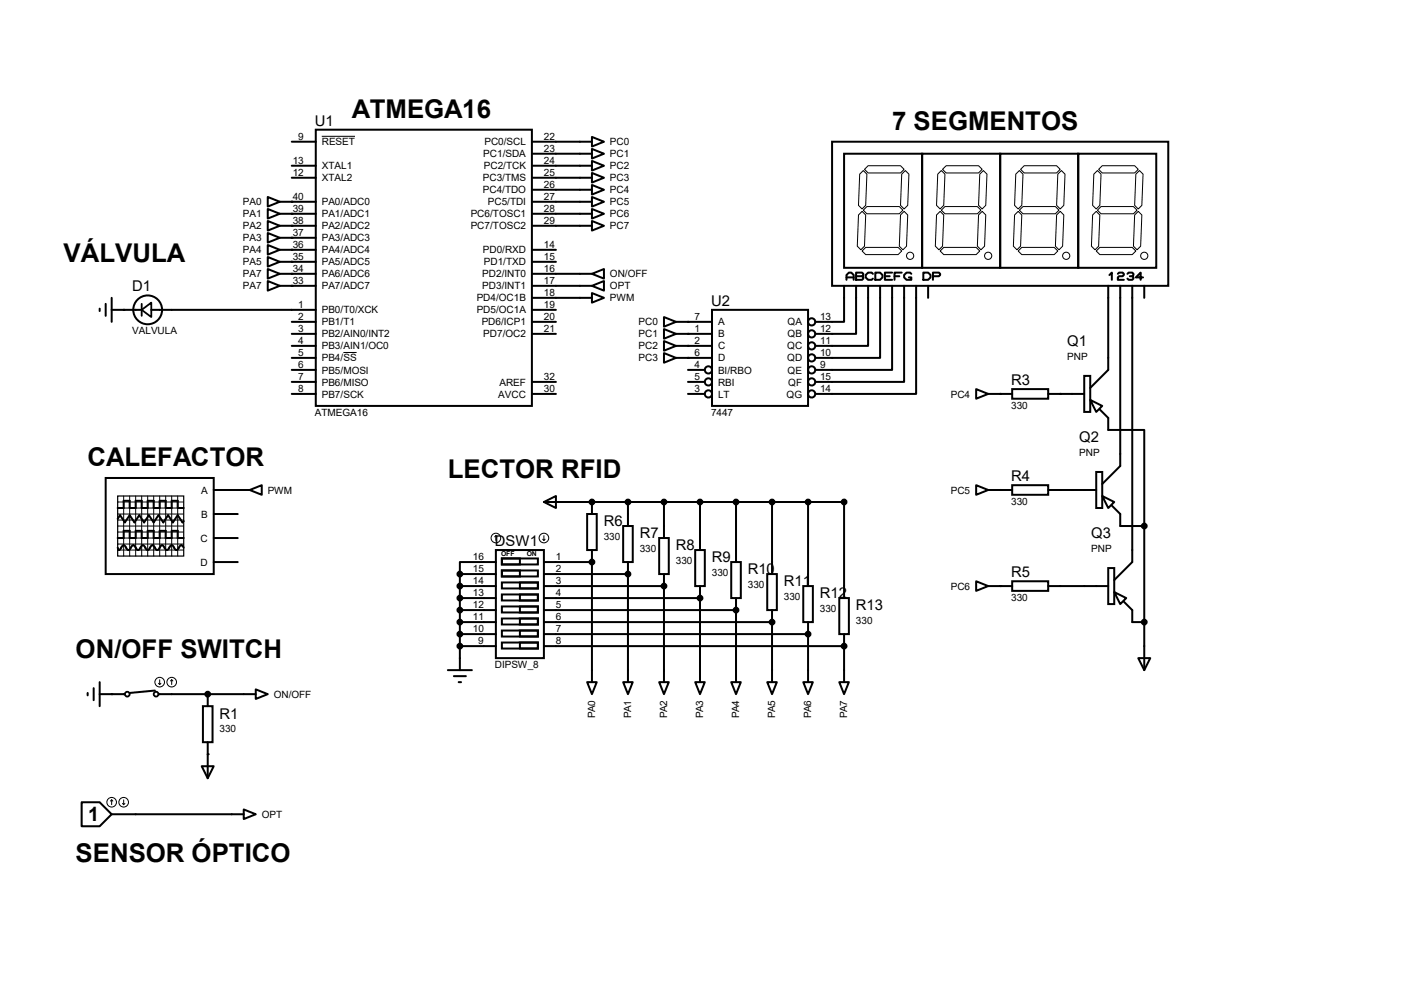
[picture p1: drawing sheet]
<svg xmlns="http://www.w3.org/2000/svg" width="297mm" height="210mm" viewBox="0 0 297 210" stroke-linecap="round" stroke-linejoin="round" font-family="sans-serif">
<g fill="none" stroke="#000" stroke-width=".42">
<path d="M61.7 30h5.1M61.7 35.1h5.1M61.7 37.6h5.1M66.8 27.4h45.7v58.5h-45.7zM112.5 30h12.7M112.5 32.5h12.7M112.5 35.1h12.7M112.5 37.6h12.7M125.2 29l2.6 1-2.6 1zM125.2 31.5l2.6 1-2.6 1zM125.2 34l2.6 1.1-2.6 1zM125.2 36.6l2.6 1-2.6 1z"/>
<path d="M125.2 39.1l2.6 1-2.6 1zM176 30h71.1v30.5h-71.1zM178.6 32.5h16.5v24.1h-16.5zM195.1 32.5h16.5v24.1h-16.5zM211.6 32.5h16.5v24.1h-16.5zM228.1 32.5h16.5v24.1h-16.5zM56.6 41.7l2.6 1-2.6 1zM56.6 44.2l2.6 1-2.6 1zM56.6 46.7l2.6 1.1-2.6 1zM56.6 49.3l2.6 1-2.6 1zM56.6 51.8l2.6 1-2.6 1zM56.6 54.4l2.6 1-2.6 1z"/>
<path d="M56.6 56.9l2.6 1-2.6 1zM56.6 59.4l2.6 1.1-2.6 1zM59.2 57.9h7.6M59.2 42.7h7.6M59.2 45.2h7.6M59.2 47.8h7.6M59.2 50.3h7.6M59.2 52.8h7.6M59.2 55.4h7.6M112.5 57.9h12.7M112.5 40.1h12.7M112.5 42.7h12.7"/>
<path d="M112.5 45.2h12.7M112.5 47.8h12.7M112.5 52.8h5.1M112.5 55.4h5.1M125.2 57.9l2.6-1v2zM125.2 41.7l2.6 1-2.6 1zM125.2 44.2l2.6 1-2.6 1zM125.2 46.7l2.6 1.1-2.6 1zM179.1 59.2v-1l.5-.5h.5l.5 .5v1M179.1 58.7h1.5M181.1 58.4h1.3M181.1 57.7h1.3l.2 .2v.3l-.2 .2 .2 .3v.2l-.2 .3h-1.3z"/>
<path d="M184.7 57.9l-.3-.2h-.8l-.5 .5v.5l.5 .5h.8l.3-.3M185.2 57.7h1l.5 .5v.5l-.5 .5h-1zM187.2 58.4h1M188.7 57.7h-1.5v1.5h1.5M189.2 58.4h1M190.8 57.7h-1.6v1.5M192.8 57.9l-.3-.2h-.7l-.5 .5v.5l.5 .5h1v-.5h-.5M195.3 57.7h1l.5 .5v.5l-.5 .5h-1zM197.4 58.4h1.2l.3-.2v-.3l-.3-.2h-1.2v1.5M234.7 58.2l.5-.5v1.5M236.5 57.9l.2-.2h.8l.2 .2v.3l-.2 .2h-.8l-.2 .3v.5h1.2M238.5 57.9l.3-.2h.7l.3 .2v.3l-.3 .2 .3 .3v.2l-.3 .3h-.7l-.3-.3"/>
<path d="M239 58.4h.5M241.8 58.7h-1.5l1-1v1.5M21.1 65.3v.5M22.4 64.3v2.5M23.6 65.5h6.4M23.6 63v5.1M32 65.5h34.8M59.2 60.5h7.6M61.7 68.1h5.1M61.7 70.6h5.1M61.7 73.2h5.1M61.7 75.7h5.1"/>
<path d="M61.7 78.2h5.1M112.5 60.5h12.7M112.5 63h12.7M112.5 65.5h5.1M112.5 68.1h5.1M112.5 70.6h5.1M125.2 60.5l2.6-1.1v2.1zM125.2 62l2.6 1-2.6 1zM140.5 67.1l2.5 1-2.5 1zM140.5 69.6l2.5 1-2.5 1zM140.5 72.1l2.5 1.1-2.5 1zM140.5 74.7l2.5 1-2.5 1z"/>
<path d="M143 68.1h7.6M143 70.6h7.6M143 73.2h7.6M143 75.7h7.6M145.5 78.2h3.6M150.6 65.5h20.3v20.4h-20.3zM178.6 60.5v7.6h-6.1M181.1 60.5v10.1h-8.6M183.6 60.5v12.7h-11.1M186.2 60.5v15.2h-13.7M188.7 60.5v17.7h-16.2M191.3 60.5v20.3h-18.8"/>
<path d="M193.8 60.5v22.8h-21.3M196.3 60.5v2.5M229.4 79.5h1.2v7.6h-1.2zM234.4 60.5v17.7l-3.8 3.8M237 60.5v38.1l-3.8 3.8M239.5 60.5v58.4l-3.8 3.8M242.1 60.5v2.5M61.7 80.8h5.1M61.7 83.3h5.1M112.5 80.8h5.1M112.5 83.3h5.1M145.5 80.8h3.6"/>
<path d="M145.5 83.3h3.6M206.5 82.3l2.5 1-2.5 1zM209 83.3h5.1M214.1 82.3h7.6v2h-7.6zM221.7 83.3h7.7M230.6 84.6l2.6 1.3-1.3 1.2zM231.9 99.8h1.3v7.6h-1.3zM232.7 86.6l1.7 1.8v2.5h7.7v20.4M22.4 101.1h22.8v20.3h-22.8zM24.9 115.8l.2 .5 1.1-1 1 1 1-1 1 1 1-1 1 1 1.1-1 1 1 1-1 1 1 1-1 1 1 1.1-1 .5 .5M24.9 107.4h1.3v-1.5h1.2v1.5h1.3v-1.5h1.3v1.5h1.2v-1.5h1.3v1.5h1.3v-1.5h1.3v1.5h1.2v-1.5h1.3v1.5h1.3M24.9 113.8h1.3v-1.5h1.2v1.5h1.3v-1.5h1.3v1.5h1.2v-1.5h1.3v1.5h1.3v-1.5h1.3v1.5h1.2v-1.5h1.3v1.5h1.3"/>
<path d="M24.9 109.7l.5-.7 1 1.5 1-1.5 1 1.5 1.1-1.5 1 1.5 1-1.5 1 1.5 1-1.5 1 1.5 1.1-1.5 1 1.5 1-1.5 1 1.5 .3-.3M45.2 103.6h7.6M45.2 118.9h5.1M45.2 113.8h5.1M45.2 108.7h5.1M52.8 103.6l2.6-1v2zM104.9 116.3h10.2v22.9h-10.2zM104.9 118.9h-7.6v2.5M106.2 118.1h7.6v1.3h-7.6zM106.2 118.1h3.8v1.3h-3.8zM115.1 106.2l2.5-1.3v2.5zM115.1 106.2h63.5v20.3"/>
<path d="M115.1 118.9h10.1M124.2 108.7h2v7.6h-2zM125.2 106.2v2.5M125.2 116.3v28M131.8 111.3h2.1v7.6h-2.1zM132.8 106.2v5.1M132.8 118.9v25.4M139.4 113.8h2.1v7.6h-2.1zM140.5 106.2v7.6M147.1 116.3h2v7.7h-2zM148.1 106.2v10.1M154.7 118.9h2v7.6h-2z"/>
<path d="M155.7 106.2v12.7M163.3 106.2v15.2M170.9 106.2v17.8M206.5 102.6l2.5 1-2.5 1zM209 103.6h5.1M214.1 102.6h7.6v2h-7.6zM221.7 103.6h10.2M233.2 104.9l2.5 1.3-1.3 1.2zM235.2 106.9l1.8 1.8v2.6h5.1M242.1 111.3v30.4M97.3 124h7.6M97.3 131.6h7.6"/>
<path d="M97.3 121.4h7.6M97.3 121.4v20.3M97.3 126.5h7.6M97.3 129h7.6M97.3 134.1h7.6M97.3 136.7h7.6M106.2 120.6h7.6v1.3h-7.6zM106.2 120.6h3.8v1.3h-3.8zM106.2 123.2h7.6v1.3h-7.6zM106.2 125.7h7.6v1.3h-7.6zM106.2 128.3h7.6v1.2h-7.6zM106.2 130.8h7.6v1.3h-7.6z"/>
<path d="M106.2 133.3h7.6v1.3h-7.6zM106.2 135.9h7.6v1.3h-7.6zM110 123.2h3.8v1.3h-3.8zM110 125.7h3.8v1.3h-3.8zM110 128.3h3.8v1.2h-3.8zM110 130.8h3.8v1.3h-3.8zM110 133.3h3.8v1.3h-3.8zM110 135.9h3.8v1.3h-3.8zM115.1 124h25.4M115.1 131.6h48.2M115.1 121.4h17.7M115.1 126.5h33"/>
<path d="M115.1 129h40.6M115.1 134.1h55.8M115.1 136.7h63.5M140.5 121.4v22.9M148.1 124v20.3M155.7 126.5v17.8M162.3 121.4h2v7.6h-2zM163.3 129v15.3M169.9 124h2.1v7.6h-2.1zM170.9 131.6v12.7M177.5 126.5h2.1v7.6h-2.1zM178.6 134.1v10.2"/>
<path d="M206.5 122.9l2.5 1.1-2.5 1zM209 124h5.1M214.1 122.9h7.6v2.1h-7.6zM221.7 124h12.7M234.4 120.1h1.3v7.7h-1.3zM235.7 125.2l2.6 1.3-1.3 1.3zM237.7 127.3l1.8 1.7v2.6h2.6M240.8 139.2h2.5l-1.2 2.5zM18.5 146.6v.5M19.8 145.5v2.6M21.1 146.8h5.3M21.1 144.3v5.1"/>
<path d="M32.8 146l-5.4 .6M33.5 146.8h20.6M42.9 149.4h2.1v7.6h-2.1zM43.9 146.8v2.6M43.9 157v7.6M54.1 145.8l2.5 1-2.5 1zM94.7 141.7h5.1M96 143h2.6M97 144.3h.5M124.2 144.3h2l-1 2.5zM131.8 144.3h2.1l-1.1 2.5zM139.4 144.3h2.1l-1 2.5z"/>
<path d="M147.1 144.3h2l-1 2.5zM154.7 144.3h2l-1 2.5zM162.3 144.3h2l-1 2.5zM169.9 144.3h2.1l-1.1 2.5zM177.5 144.3h2.1l-1 2.5zM17.3 169.7h3.8l2.5 2.5-2.5 2.6h-3.8zM23.6 172.2h28M42.7 162.1h2.5l-1.3 2.5zM51.6 171.2l2.5 1-2.5 1z"/>
<circle cx="31.2" cy="65.5" r="3"/>
<circle cx="149.9" cy="78.2" r=".76"/>
<circle cx="171.7" cy="68.1" r=".76"/>
<circle cx="171.7" cy="78.2" r=".76"/>
<circle cx="171.7" cy="75.7" r=".76"/>
<circle cx="171.7" cy="70.6" r=".76"/>
<circle cx="171.7" cy="73.2" r=".76"/>
<circle cx="149.9" cy="83.3" r=".76"/>
<circle cx="149.9" cy="80.8" r=".76"/>
<circle cx="171.7" cy="80.8" r=".76"/>
<circle cx="171.7" cy="83.3" r=".76"/>
</g>
<g fill="#000">
<circle cx="61.7" cy="47.8" r=".21"/>
<circle cx="61.7" cy="45.2" r=".21"/>
<circle cx="61.7" cy="57.9" r=".21"/>
<circle cx="61.7" cy="52.8" r=".21"/>
<circle cx="61.7" cy="50.3" r=".21"/>
<circle cx="61.7" cy="55.4" r=".21"/>
<circle cx="61.7" cy="42.7" r=".21"/>
<circle cx="26.2" cy="65.5" r=".21"/>
<circle cx="61.7" cy="60.5" r=".21"/>
<circle cx="145.5" cy="68.1" r=".21"/>
<circle cx="145.5" cy="75.7" r=".21"/>
<circle cx="145.5" cy="70.6" r=".21"/>
<circle cx="145.5" cy="73.2" r=".21"/>
<circle cx="211.6" cy="83.3" r=".21"/>
<circle cx="224.3" cy="83.3" r=".21"/>
<circle cx="50.3" cy="103.6" r=".21"/>
<circle cx="125.2" cy="118.9" r=".21"/>
<circle cx="125.2" cy="106.2" r=".21"/>
<circle cx="211.6" cy="103.6" r=".21"/>
<circle cx="132.8" cy="121.4" r=".21"/>
<circle cx="140.5" cy="124" r=".21"/>
<circle cx="148.1" cy="126.5" r=".21"/>
<circle cx="155.7" cy="129" r=".21"/>
<circle cx="163.3" cy="131.6" r=".21"/>
<circle cx="170.9" cy="134.1" r=".21"/>
<circle cx="178.6" cy="136.7" r=".21"/>
<circle cx="211.6" cy="124" r=".21"/>
<circle cx="23.6" cy="146.8" r=".21"/>
<circle cx="43.9" cy="159.5" r=".21"/>
<circle cx="43.9" cy="146.8" r=".21"/>
</g>
<g fill="#000" stroke="#000" stroke-width=".42">
<circle cx="125.2" cy="106.2" r=".51"/>
<circle cx="125.2" cy="118.9" r=".51"/>
<circle cx="132.8" cy="106.2" r=".51"/>
<circle cx="140.5" cy="106.2" r=".51"/>
<circle cx="148.1" cy="106.2" r=".51"/>
<circle cx="155.7" cy="106.2" r=".51"/>
<circle cx="163.3" cy="106.2" r=".51"/>
<circle cx="170.9" cy="106.2" r=".51"/>
<circle cx="178.6" cy="106.2" r=".51"/>
<circle cx="242.1" cy="111.3" r=".51"/>
<circle cx="97.3" cy="134.1" r=".51"/>
<circle cx="97.3" cy="129" r=".51"/>
<circle cx="97.3" cy="136.7" r=".51"/>
<circle cx="97.3" cy="124" r=".51"/>
<circle cx="97.3" cy="126.5" r=".51"/>
<circle cx="97.3" cy="121.4" r=".51"/>
<circle cx="97.3" cy="131.6" r=".51"/>
<circle cx="132.8" cy="121.4" r=".51"/>
<circle cx="140.5" cy="124" r=".51"/>
<circle cx="148.1" cy="126.5" r=".51"/>
<circle cx="155.7" cy="129" r=".51"/>
<circle cx="163.3" cy="131.6" r=".51"/>
<circle cx="170.9" cy="134.1" r=".51"/>
<circle cx="178.6" cy="136.7" r=".51"/>
<circle cx="242.1" cy="131.6" r=".51"/>
<circle cx="43.9" cy="146.8" r=".51"/>
</g>
<path d="M24.9 104.9h14v12.7h-14z" fill="none" stroke="#000" stroke-width=".25"/>
<g fill="none" stroke="#000" stroke-width=".21">
<path d="M68.1 28.8h7M181.9 36.8l.7-.7 .8 .7-.3 6.6-.7 .8-.8-.8zM182.9 35.8l.7-.7h6.9l.8 .7-.8 .8h-6.9zM190.8 36.8l.7-.7 .8 .7-.3 6.6-.7 .8-.8-.8zM198.4 36.8l.7-.7 .8 .7-.3 6.6-.7 .8-.8-.8zM199.4 35.8l.8-.7h6.8l.8 .7-.8 .8h-6.8zM207.3 36.8l.7-.7 .8 .7-.3 6.6-.7 .8-.8-.8zM214.9 36.8l.7-.7 .8 .7-.2 6.6-.8 .8-.8-.8zM215.9 35.8l.8-.7h6.8l.8 .7-.8 .8h-6.8zM223.8 36.8l.7-.7 .8 .7-.3 6.6-.7 .8-.8-.8zM231.4 36.8l.8-.7 .7 .7-.2 6.6-.8 .8-.8-.8zM232.4 35.8l.8-.7h6.8l.8 .7-.8 .8h-6.8z"/>
<path d="M240.3 36.8l.7-.7 .8 .7-.2 6.6-.8 .8-.8-.8zM181.6 45.5l.8-.8 .7 .8-.2 6.6-.8 .7-.7-.7zM182.6 44.4l.8-.7h6.8l.8 .7-.8 .8h-6.8zM183.1 52.3h6.9l.8 .8-.8 .7h-6.9l-.7-.7zM190.5 45.5l.8-.8 .7 .8-.2 6.6-.8 .7-.8-.7zM198.1 45.5l.8-.8 .7 .8-.2 6.6-.8 .7-.7-.7zM198.9 53.1l.7-.8h6.9l.8 .8-.8 .7h-6.9zM199.1 44.4l.8-.7h6.9l.7 .7-.7 .8h-6.9zM207 45.5l.8-.8 .7 .8-.2 6.6-.8 .7-.7-.7zM214.6 45.5l.8-.8 .8 .8-.3 6.6-.8 .7-.7-.7zM215.6 44.4l.8-.7h6.9l.7 .7-.7 .8h-6.9zM216.2 52.3h6.8l.8 .8-.8 .7h-6.8l-.8-.7z"/>
<path d="M223.5 45.5l.8-.8 .7 .8-.2 6.6-.8 .7-.7-.7zM231.1 45.5l.8-.8 .8 .8-.3 6.6-.8 .7-.7-.7zM231.9 53.1l.8-.8h6.8l.8 .8-.8 .7h-6.8zM232.2 44.4l.7-.7h6.9l.7 .7-.7 .8h-6.9zM240 45.5l.8-.8 .8 .8-.3 6.6-.8 .7-.7-.7zM72.6 74.5h2.8M24.9 108.7h14M24.9 106.2h14M24.9 107.4h14M24.9 110h14M24.9 112.5h14M24.9 113.8h14"/>
<path d="M24.9 115.1h14M24.9 116.3h14M24.9 111.3h14M26.2 104.9v12.7M27.4 104.9l.1 12.7M28.7 104.9v12.7M30 104.9v12.7M31.2 104.9l.1 12.7M32.5 104.9l.1 12.7M33.8 104.9v12.7M35.1 104.9v12.7M36.3 104.9l.1 12.7"/>
<path d="M37.6 104.9v12.7M104.9 113.3l-.3 .2M104.9 113.3l.3 .2M104.9 113.3v1M114.8 114l.3 .3M115.1 113.3v1M115.3 114l-.2 .3M33.5 144.5l.3 .3M33.8 143.8v1M34 144.5l-.2 .3M36.3 143.8l-.2 .2M36.3 143.8l.3 .2"/>
<path d="M36.3 143.8v1M23.6 169.2l-.2 .2M23.6 169.2l.3 .2M23.6 169.2v1M25.9 169.9l.3 .3M26.2 169.2v1M26.4 169.9l-.2 .3"/>
<circle cx="192.5" cy="54.1" r=".76"/>
<circle cx="209" cy="54.1" r=".76"/>
<circle cx="225.6" cy="54.1" r=".76"/>
<circle cx="242.1" cy="54.1" r=".76"/>
<circle cx="104.9" cy="113.8" r="1.02"/>
<circle cx="115.1" cy="113.8" r="1.02"/>
<circle cx="33.8" cy="144.3" r="1.02"/>
<circle cx="36.3" cy="144.3" r="1.02"/>
<circle cx="23.6" cy="169.7" r="1.02"/>
<circle cx="26.2" cy="169.7" r="1.02"/>
</g>
<g fill="none" stroke="#000" stroke-width=".38">
<path d="M30 65.5l2-1.5v3.1zM30 64.3v2.5"/>
<circle cx="26.9" cy="146.8" r=".51"/>
<circle cx="33" cy="146.8" r=".51"/>
</g>
<g font-size="5.5">
<text x="74.4" y="24.9">ATMEGA16</text>
<text x="188.7" y="27.4">7 SEGMENTOS</text>
<text x="13.5" y="55.4">VÁLVULA</text>
<text x="18.5" y="98.6">CALEFACTOR</text>
<text x="94.7" y="101.1">LECTOR RFID</text>
<text x="16" y="139.2">ON/OFF SWITCH</text>
<text x="16" y="182.4">SENSOR ÓPTICO</text>
</g>
<text font-size="4.2" x="18.6" y="173.7">1</text>
<g font-size="3.1">
<text x="66.6" y="26.5">U1</text>
<text x="28" y="61.6">D1</text>
<text x="150.4" y="64.6">U2</text>
<text x="225.8" y="73.2">Q1</text>
<text x="213.9" y="81.4">R3</text>
<text x="228.3" y="93.6">Q2</text>
<text x="213.9" y="101.7">R4</text>
<text x="127.7" y="111.3">R6</text>
<text x="135.3" y="113.9">R7</text>
<text x="230.8" y="113.9">Q3</text>
<text x="104.7" y="115.4">DSW1</text>
<text x="143" y="116.4">R8</text>
<text x="150.6" y="119">R9</text>
<text x="158.2" y="121.5">R10</text>
<text x="165.8" y="124">R11</text>
<text x="213.9" y="122">R5</text>
<text x="173.4" y="126.6">R12</text>
<text x="181.1" y="129.1">R13</text>
<text x="46.4" y="152">R1</text>
</g>
<g font-size="2.1">
<text x="63.1" y="29.6">9</text>
<text x="115.1" y="29.6">22</text>
<text x="61.9" y="34.7">13</text>
<text x="68.1" y="30.7">RESET</text>
<text x="68.1" y="35.8">XTAL1</text>
<text x="102.2" y="33.3">PC1/SDA</text>
<text x="102.4" y="35.8">PC2/TCK</text>
<text x="102.5" y="30.7">PC0/SCL</text>
<text x="115.1" y="32.1">23</text>
<text x="115.1" y="34.7">24</text>
<text x="129" y="30.7">PC0</text>
<text x="129" y="33.3">PC1</text>
<text x="129" y="35.8">PC2</text>
<text x="61.9" y="37.2">12</text>
<text x="68.1" y="38.4">XTAL2</text>
<text x="102.2" y="38.4">PC3/TMS</text>
<text x="102.2" y="40.9">PC4/TDO</text>
<text x="115.1" y="37.2">25</text>
<text x="115.1" y="39.8">26</text>
<text x="129" y="38.4">PC3</text>
<text x="129" y="40.9">PC4</text>
<text x="51.4" y="43.4">PA0</text>
<text x="51.4" y="46">PA1</text>
<text x="61.9" y="47.4">38</text>
<text x="61.9" y="44.8">39</text>
<text x="61.9" y="42.3">40</text>
<text x="68.1" y="46">PA1/ADC1</text>
<text x="68.1" y="43.4">PA0/ADC0</text>
<text x="99.6" y="46">PC6/TOSC1</text>
<text x="103.2" y="43.4">PC5/TDI</text>
<text x="115.1" y="42.3">27</text>
<text x="115.1" y="44.8">28</text>
<text x="115.1" y="47.4">29</text>
<text x="129" y="43.4">PC5</text>
<text x="129" y="46">PC6</text>
<text x="51.4" y="48.5">PA2</text>
<text x="51.4" y="51.1">PA3</text>
<text x="51.4" y="53.6">PA4</text>
<text x="61.9" y="52.5">36</text>
<text x="61.9" y="49.9">37</text>
<text x="68.1" y="53.6">PA4/ADC4</text>
<text x="68.1" y="51.1">PA3/ADC3</text>
<text x="68.1" y="48.5">PA2/ADC2</text>
<text x="99.6" y="48.5">PC7/TOSC2</text>
<text x="102.2" y="53.6">PD0/RXD</text>
<text x="115.1" y="52.5">14</text>
<text x="129" y="48.5">PC7</text>
<text x="51.4" y="56.1">PA5</text>
<text x="51.4" y="58.7">PA7</text>
<text x="61.9" y="57.5">34</text>
<text x="61.9" y="55">35</text>
<text x="68.1" y="58.7">PA6/ADC6</text>
<text x="68.1" y="56.1">PA5/ADC5</text>
<text x="102" y="58.7">PD2/INT0</text>
<text x="102.4" y="56.1">PD1/TXD</text>
<text x="115.1" y="55">15</text>
<text x="115.1" y="57.5">16</text>
<text x="129" y="58.7">ON/OFF</text>
<text x="51.4" y="61.2">PA7</text>
<text x="61.9" y="60.1">33</text>
<text x="63.1" y="65.2">1</text>
<text x="68.1" y="61.2">PA7/ADC7</text>
<text x="100.8" y="63.8">PD4/OC1B</text>
<text x="102" y="61.2">PD3/INT1</text>
<text x="115.1" y="60.1">17</text>
<text x="115.1" y="62.6">18</text>
<text x="115.1" y="65.2">19</text>
<text x="129" y="61.2">OPT</text>
<text x="129" y="63.8">PWM</text>
<text x="28" y="70.7">VALVULA</text>
<text x="63.1" y="67.7">2</text>
<text x="63.1" y="70.2">3</text>
<text x="68.1" y="66.3">PB0/T0/XCK</text>
<text x="68.1" y="68.8">PB1/T1</text>
<text x="68.1" y="71.4">PB2/AIN0/INT2</text>
<text x="100.8" y="66.3">PD5/OC1A</text>
<text x="101.9" y="68.8">PD6/ICP1</text>
<text x="102.2" y="71.4">PD7/OC2</text>
<text x="115.1" y="67.7">20</text>
<text x="115.1" y="70.2">21</text>
<text x="135.1" y="68.8">PC0</text>
<text x="135.1" y="71.4">PC1</text>
<text x="146.9" y="67.7">7</text>
<text x="146.9" y="70.2">1</text>
<text x="151.9" y="68.8">A</text>
<text x="151.9" y="71.4">B</text>
<text x="166.6" y="68.8">QA</text>
<text x="166.6" y="71.4">QB</text>
<text x="173.5" y="67.7">13</text>
<text x="173.5" y="70.2">12</text>
<text x="63.1" y="72.8">4</text>
<text x="63.1" y="75.3">5</text>
<text x="63.1" y="77.9">6</text>
<text x="68.1" y="73.9">PB3/AIN1/OC0</text>
<text x="68.1" y="76.5">PB4/SS</text>
<text x="135.1" y="73.9">PC2</text>
<text x="135.1" y="76.5">PC3</text>
<text x="146.9" y="72.8">2</text>
<text x="146.9" y="75.3">6</text>
<text x="146.9" y="77.9">4</text>
<text x="151.9" y="73.9">C</text>
<text x="151.9" y="76.5">D</text>
<text x="166.5" y="73.9">QC</text>
<text x="166.5" y="76.5">QD</text>
<text x="173.5" y="72.8">11</text>
<text x="173.5" y="75.3">10</text>
<text x="173.5" y="77.9">9</text>
<text x="225.8" y="76.2">PNP</text>
<text x="63.1" y="80.4">7</text>
<text x="63.1" y="82.9">8</text>
<text x="68.1" y="79">PB5/MOSI</text>
<text x="68.1" y="81.5">PB6/MISO</text>
<text x="105.7" y="81.5">AREF</text>
<text x="115.1" y="80.4">32</text>
<text x="115.1" y="82.9">30</text>
<text x="146.9" y="80.4">5</text>
<text x="146.9" y="82.9">3</text>
<text x="151.9" y="79">BI/RBO</text>
<text x="151.9" y="81.5">RBI</text>
<text x="166.6" y="79">QE</text>
<text x="166.8" y="81.5">QF</text>
<text x="173.5" y="80.4">15</text>
<text x="173.5" y="82.9">14</text>
<text x="66.6" y="88">ATMEGA16</text>
<text x="68.1" y="84.1">PB7/SCK</text>
<text x="105.4" y="84.1">AVCC</text>
<text x="150.4" y="88">7447</text>
<text x="151.9" y="84.1">LT</text>
<text x="166.4" y="84.1">QG</text>
<text x="201.1" y="84.1">PC4</text>
<text x="213.9" y="86.5">330</text>
<text x="228.3" y="96.5">PNP</text>
<text x="42.5" y="104.4">A</text>
<text x="56.6" y="104.4">PWM</text>
<text x="201.1" y="104.4">PC5</text>
<text x="213.9" y="106.8">330</text>
<text x="42.5" y="109.5">B</text>
<text x="42.4" y="114.6">C</text>
<text x="42.4" y="119.6">D</text>
<text x="100" y="118.5">16</text>
<text x="117.6" y="118.5">1</text>
<text x="127.7" y="114.3">330</text>
<text x="135.3" y="116.8">330</text>
<text x="143" y="119.3">330</text>
<text x="230.8" y="116.8">PNP</text>
<text x="100" y="121">15</text>
<text x="100" y="123.6">14</text>
<text x="117.6" y="121">2</text>
<text x="117.6" y="123.6">3</text>
<text x="150.6" y="121.9">330</text>
<text x="158.2" y="124.4">330</text>
<text x="201.1" y="124.7">PC6</text>
<text x="100" y="126.1">13</text>
<text x="100" y="128.7">12</text>
<text x="100" y="131.2">11</text>
<text x="117.6" y="126.1">4</text>
<text x="117.6" y="128.7">5</text>
<text x="117.6" y="131.2">6</text>
<text x="165.8" y="127">330</text>
<text x="173.4" y="129.5">330</text>
<text x="213.9" y="127.1">330</text>
<text x="100" y="133.7">10</text>
<text x="101.2" y="136.3">9</text>
<text x="117.6" y="133.7">7</text>
<text x="117.6" y="136.3">8</text>
<text x="181.1" y="132">330</text>
<text x="104.7" y="141.4">DIPSW_8</text>
<text x="57.9" y="147.6">ON/OFF</text>
<text x="46.4" y="154.9">330</text>
<text x="125.9" y="151.9" transform="rotate(-90 125.9 151.9)">PA0</text>
<text x="133.5" y="151.9" transform="rotate(-90 133.5 151.9)">PA1</text>
<text x="141.1" y="151.9" transform="rotate(-90 141.1 151.9)">PA2</text>
<text x="148.8" y="151.9" transform="rotate(-90 148.8 151.9)">PA3</text>
<text x="156.4" y="151.9" transform="rotate(-90 156.4 151.9)">PA4</text>
<text x="164" y="151.9" transform="rotate(-90 164 151.9)">PA5</text>
<text x="171.6" y="151.9" transform="rotate(-90 171.6 151.9)">PA6</text>
<text x="179.2" y="151.9" transform="rotate(-90 179.2 151.9)">PA7</text>
<text x="55.4" y="173">OPT</text>
</g>
<g font-size="1.4">
<text x="106" y="117.7">OFF</text>
<text x="111.4" y="117.7">ON</text>
</g>
</svg>
